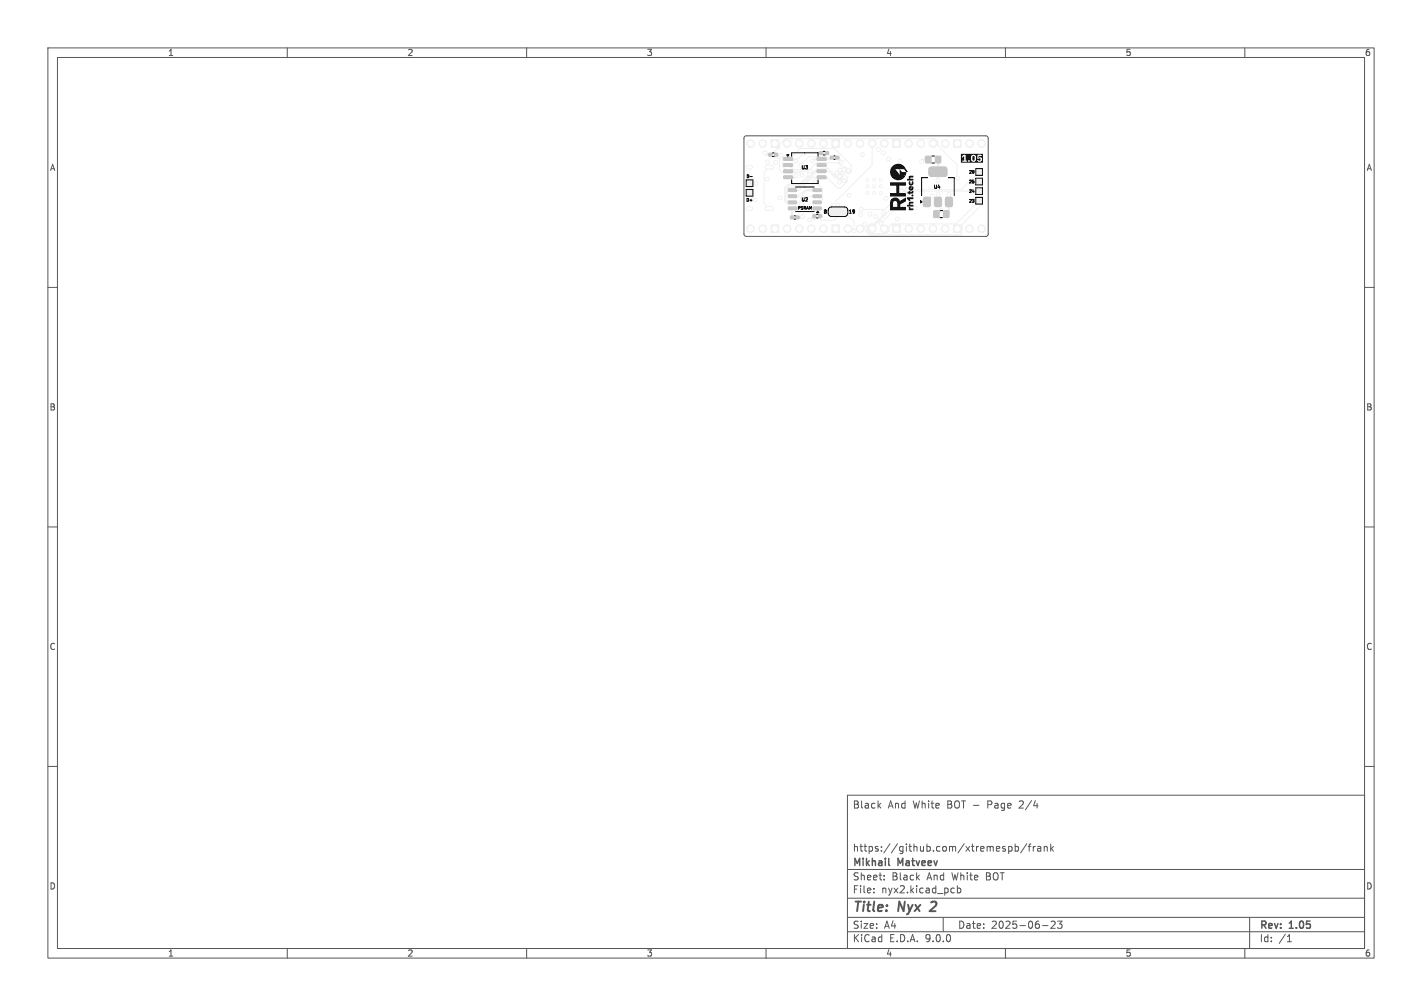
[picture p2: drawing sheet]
<svg xmlns="http://www.w3.org/2000/svg" width="297mm" height="210mm" viewBox="0 0 297 210" stroke-linecap="round" stroke-linejoin="round" font-family="sans-serif">
<g fill="#f0f0f0" stroke="#f0f0f0" stroke-width=".21">
<path d="M161 29.2h1.6v1.6h-1.6z"/>
<path d="M173.7 29.2h1.6v1.6h-1.6z"/>
<path d="M186.4 29.2h1.6v1.6h-1.6z"/>
<path d="M199.1 29.2h1.6v1.6h-1.6z"/>
<path d="M199.1 46.9h1.6v1.6h-1.6z"/>
<path d="M186.4 46.9h1.6v1.6h-1.6z"/>
<path d="M173.7 46.9h1.6v1.6h-1.6z"/>
<path d="M161 46.9h1.6v1.6h-1.6z"/>
<path d="M195.4 32.6h1.1v1.4h-1.1z"/>
<path d="M193.4 32.6h1v1.4h-1z"/>
<path d="M204 41.4h1v1h-1z"/>
<path d="M204 39.4h1v1h-1z"/>
<path d="M204 37.4h1v1h-1z"/>
<path d="M204 35.4h1v1h-1z"/>
<path d="M172.4 31.7h.6v.5h-.6z"/>
<path d="M171.2 31.7h.6v.5h-.6z"/>
<path d="M165.1 45.1h.7v.6h-.7z"/>
<path d="M166.2 45.1h.7v.6h-.7z"/>
<path d="M169.8 43.2h1.7v.5l-1.6 .1z"/>
<path d="M169.8 42l1.7-.1v.5l-1.6 .1z"/>
<path d="M169.8 40.7h1.7v.5l-1.6 .1z"/>
<path d="M169.8 39.4h1.7v.5l-1.6 .1z"/>
<path d="M164.7 39.4h1.6l.1 .5-1.7 .1z"/>
<path d="M164.7 40.7h1.6l.1 .5-1.7 .1z"/>
<path d="M164.7 42l1.6-.1 .1 .5-1.7 .1z"/>
<path d="M164.7 43.2h1.6l.1 .5-1.7 .1z"/>
<path d="M160.6 32h.6v.6h-.6z"/>
<path d="M161.8 32h.6v.6h-.6z"/>
<path d="M171 44.9h.6v.5h-.6z"/>
<path d="M169.8 44.9h.6v.5h-.6z"/>
<path d="M163.7 32.9h1.8v.5l-1.8 .1z"/>
<path d="M163.7 34.2h1.8v.5l-1.8 .1z"/>
<path d="M163.7 35.5l1.8-.1v.5l-1.8 .1z"/>
<path d="M163.7 36.7h1.8v.5l-1.8 .1z"/>
<path d="M170.7 36.7h1.8v.5l-1.8 .1z"/>
<path d="M170.7 35.5l1.8-.1v.5l-1.8 .1z"/>
<path d="M170.7 34.2h1.8v.5l-1.8 .1z"/>
<path d="M170.7 32.9h1.8v.5l-1.8 .1z"/>
<path d="M173.4 32.6h.7v.6h-.7z"/>
<path d="M174.5 32.6h.7v.6h-.7z"/>
<path d="M173.4 43.6l.9-.1v1.5l-.6-.1-.4-.1-.1-.9z"/>
<path d="M174.5 43.5h1v1.5h-1z"/>
<path d="M175.8 43.5h.7l.3 .3v.7l-.3 .4-.7 .1z"/>
<path d="M197.1 44h1.1v1.4h-1.1z"/>
<path d="M195.1 44h1v1.4h-1z"/>
<path d="M156.1 39.8h1v1h-1z"/>
<path d="M156.1 37.8h1v1h-1z"/>
<path d="M192.9 41.3l.3-.1h.9l.2 .1 .1 1.5-.2 .3-1 .1-.3-.2z"/>
<path d="M195.2 41.3l.3-.1h.9l.2 .1 .1 1.5-.2 .3-1 .1-.3-.2z"/>
<path d="M194.1 35l.4-.1h3l.3 .3-.1 1.4-.4 .3-3-.1-.3-.4v-1.2z"/>
<path d="M197.5 41.3l.3-.1h.9l.2 .1 .1 1.5-.2 .3-1 .1-.3-.2z"/>
<circle cx="181.2" cy="37.5" r=".3"/>
<circle cx="182.6" cy="37.5" r=".3"/>
<circle cx="183.9" cy="37.5" r=".3"/>
<circle cx="181.2" cy="38.9" r=".3"/>
<circle cx="182.6" cy="38.9" r=".3"/>
<circle cx="183.9" cy="38.9" r=".3"/>
<circle cx="181.2" cy="40.3" r=".3"/>
<circle cx="182.6" cy="40.3" r=".3"/>
<circle cx="183.9" cy="40.3" r=".3"/>
<circle cx="156.8" cy="30" r=".8"/>
<circle cx="159.3" cy="30" r=".8"/>
<circle cx="164.4" cy="30" r=".8"/>
<circle cx="166.9" cy="30" r=".8"/>
<circle cx="169.5" cy="30" r=".8"/>
<circle cx="172" cy="30" r=".8"/>
<circle cx="177.1" cy="30" r=".8"/>
<circle cx="179.6" cy="30" r=".8"/>
<circle cx="182.2" cy="30" r=".8"/>
<circle cx="184.7" cy="30" r=".8"/>
<circle cx="189.8" cy="30" r=".8"/>
<circle cx="192.3" cy="30" r=".8"/>
<circle cx="194.9" cy="30" r=".8"/>
<circle cx="197.4" cy="30" r=".8"/>
<circle cx="202.5" cy="30" r=".8"/>
<circle cx="205" cy="30" r=".8"/>
<circle cx="205" cy="47.7" r=".8"/>
<circle cx="202.5" cy="47.7" r=".8"/>
<circle cx="197.4" cy="47.7" r=".8"/>
<circle cx="194.9" cy="47.7" r=".8"/>
<circle cx="192.3" cy="47.7" r=".8"/>
<circle cx="189.8" cy="47.7" r=".8"/>
<circle cx="184.7" cy="47.7" r=".8"/>
<circle cx="182.2" cy="47.7" r=".8"/>
<circle cx="179.6" cy="47.7" r=".8"/>
<circle cx="177.1" cy="47.7" r=".8"/>
<circle cx="172" cy="47.7" r=".8"/>
<circle cx="169.5" cy="47.7" r=".8"/>
<circle cx="166.9" cy="47.7" r=".8"/>
<circle cx="164.4" cy="47.7" r=".8"/>
<circle cx="159.3" cy="47.7" r=".8"/>
<circle cx="156.8" cy="47.7" r=".8"/>
<circle cx="162.9" cy="41.3" r=".4"/>
<circle cx="198.2" cy="40.6" r=".4"/>
<circle cx="160.2" cy="37.4" r=".4"/>
<circle cx="175.8" cy="33.9" r=".4"/>
<circle cx="180.1" cy="32.3" r=".4"/>
<circle cx="162" cy="33.9" r=".4"/>
<circle cx="194.7" cy="40.9" r=".4"/>
<circle cx="183.5" cy="31.2" r=".4"/>
<circle cx="167.2" cy="40.8" r=".4"/>
<circle cx="187.4" cy="45.7" r=".4"/>
<circle cx="167.6" cy="45.2" r=".4"/>
<circle cx="175" cy="42.8" r=".4"/>
<circle cx="175.3" cy="38" r=".4"/>
<circle cx="192.5" cy="33.7" r=".4"/>
<circle cx="191.1" cy="43.4" r=".4"/>
<circle cx="196.6" cy="43.9" r=".4"/>
<circle cx="182.9" cy="45.2" r=".4"/>
<circle cx="189.4" cy="39.6" r=".4"/>
<circle cx="166.3" cy="36.7" r=".4"/>
<circle cx="181.7" cy="44.7" r=".4"/>
<circle cx="176.3" cy="37.7" r=".4"/>
<circle cx="195.9" cy="37.7" r=".4"/>
<circle cx="185.1" cy="41.4" r=".4"/>
<circle cx="184.5" cy="31.9" r=".4"/>
<circle cx="177.3" cy="40.8" r=".4"/>
<circle cx="185.6" cy="33.2" r=".4"/>
<circle cx="169.1" cy="45.9" r=".4"/>
<circle cx="195.9" cy="40.6" r=".4"/>
<circle cx="167.4" cy="42.7" r=".4"/>
<circle cx="159.8" cy="31.9" r=".4"/>
<circle cx="179.8" cy="44.8" r=".4"/>
<circle cx="160.3" cy="33.8" r=".4"/>
<circle cx="188" cy="33.6" r=".4"/>
<circle cx="169.7" cy="33.6" r=".4"/>
<circle cx="167.2" cy="34.5" r=".4"/>
<circle cx="200" cy="37.2" r=".4"/>
<circle cx="167.5" cy="36.5" r=".4"/>
<circle cx="166.2" cy="33.6" r=".4"/>
<circle cx="163.1" cy="32.4" r=".4"/>
<circle cx="175.4" cy="36.8" r=".4"/>
<circle cx="169.3" cy="35.7" r=".4"/>
<circle cx="177.2" cy="35.6" r=".4"/>
<circle cx="170.2" cy="37.8" r=".4"/>
<circle cx="176.3" cy="35.4" r=".4"/>
<circle cx="175.4" cy="35.5" r=".4"/>
<circle cx="174.8" cy="36.2" r=".4"/>
<circle cx="157.7" cy="41.7" r=".4"/>
<circle cx="157.9" cy="38.3" r=".4"/>
<circle cx="188.2" cy="39.9" r=".4"/>
<circle cx="178.4" cy="48.2" r=".4"/>
<circle cx="184" cy="46.6" r=".4"/>
<circle cx="184.5" cy="44.4" r=".4"/>
<circle cx="179.9" cy="43.7" r=".4"/>
<circle cx="180.6" cy="46.8" r=".4"/>
</g>
<path d="M156.2 34.9h.6M160.1 34.9h1.1M156.2 43.5h.6M160.1 43.5h1.1" fill="none" stroke="#f0f0f0" stroke-width="1"/>
<g fill="none" stroke="#f0f0f0" stroke-width=".5">
<path d="M159.8 31.9l.4 .4h.7M166.3 36.7l-.3 .3h-1.4M170.7 39.7h-2.4l-1.1 1.1M173.7 32.9l-.3 .3h-3.3l-.4 .4M174.9 32.9l.9 1M193.9 33.3h-1l-.4 .4M195.9 35.9v1.8M195.9 33.3v2.5M165.5 43.5h1.5M167.4 42.7v.4M167.6 45.2l-.2 .2h-.8M170.1 45.7h-.8l-.2 .2"/>
<path d="M170.1 45.7h.1M170.1 45.1v.6M194.7 40.9l-1.1 1.1M195.9 40.6v1.6M196.6 43.9l-.8 .8M198.2 40.6v4l-.6 .6"/>
</g>
<path d="M165.5 43.5l-.1 1.9" fill="none" stroke="#f0f0f0" stroke-width=".6"/>
<g fill="none" stroke="#f0f0f0" stroke-width=".21">
<path d="M160.7 34.9l-1.1 1.1v6.4l1.1 1.1M162.1 32.3l1 .1M164.6 35.7h3.9l.2 .2v.8M164.8 34.5l.9 .9h3.4l1.6-1.4h4.3l.9 .8h.7l.6 .6v.2M166.9 38.5h-2.4l-.7 .6v2.8l.9 .8h1.7l1.8-1.7h2.5M166.9 38.5h.1M167.5 36.5l-.5-.5h-1.2l-.2 .2h-1.9l-.8-.8v-2.4h-1l-.4-.4v-.8l.9-.8h.4v-.9l1.2-1.1h31.3l.6 .5v.9l4 4v2.7l.1 .1M167.6 37.8h.1M168.7 36.7h.1M168.7 36.7l-1.8 1.8M169.7 37l-2.7 2.7h-1.5M169.7 37h.1"/>
<path d="M170.2 37.8l1.6 1.6v2.6l-.2 .2h-.9M171.5 31.8h-2.8l-.7 .6h-.6l-1.2 1.2-.4-.4h-1.2M172.3 34.5l2.3 2.3h.8M172.7 31.8v.6l-.2 .3h-3.5l-1.8 1.8M173 35.2h-2.4l-3.5 3.6h-2.5l-.4 .5v2.4l.5 .5h.8M174.8 36.2h.8l.4 .4v.5l-.3 .3-1.1-.2-1.5-1.5h-2.6l-3.4 3.5h-2.4l-.2 .2v1.4l.2 .2h.8M175.4 35.5l1.5 1.5v.9l-1.2 1.3h-.8l-2.2-2.2h-3M176.3 35.4v.2l.6 .6h.5l.4-.3v-1.4l-3.5-3.5h-7.1l-1.7 1.7h-1.8l-.2 .2v1.9l.9 .9M182.2 30v4.4l-8.5 8.5v1.3M187.7 39.6h.1M187.8 39.9v2.1l-5.6 5.6M187.8 39.9h.1"/>
<path d="M187.8 39.9h.4M204.5 39.9h-13.8l-6.7 6.7M204.5 35.9l-3.7 3.7h-10.2l-.6 .6h-.8l-.7-.9h-.5l-.5 .5v1.2l-2.7 2.7h-4.9M204.5 37.9l.7 .7v4l-4.3 4.3v1.8l-.3 .3h-19l-.9-.9v-1.1M170.7 43.5l.6 .6v1.6l.3 .3h2.6l.8-.8v-1M176.3 44.2l2.1 2.1v1.9M184.5 44.4h.1M204.5 41.9l-4.8 4.8h-13.4l-.6 .6v.9l-.6 .5h-3.3l-.6-.5v-.9l.6-.6h.8l1.9-1.9v-.4"/>
</g>
<path d="M156.6 38.3h1.3M156.6 40.6l1.1 1.1" fill="none" stroke="#f0f0f0" stroke-width=".3"/>
<g fill="#fff" stroke="#fff" stroke-width=".21">
<circle cx="162.9" cy="41.3" r=".2"/>
<circle cx="198.2" cy="40.6" r=".2"/>
<circle cx="160.2" cy="37.4" r=".2"/>
<circle cx="175.8" cy="33.9" r=".2"/>
<circle cx="180.1" cy="32.3" r=".2"/>
<circle cx="162" cy="33.9" r=".2"/>
<circle cx="194.7" cy="40.9" r=".2"/>
<circle cx="183.5" cy="31.2" r=".2"/>
<circle cx="167.2" cy="40.8" r=".2"/>
<circle cx="187.4" cy="45.7" r=".2"/>
<circle cx="167.6" cy="45.2" r=".2"/>
<circle cx="175" cy="42.8" r=".2"/>
<circle cx="175.3" cy="38" r=".2"/>
<circle cx="192.5" cy="33.7" r=".2"/>
<circle cx="191.1" cy="43.4" r=".2"/>
<circle cx="196.6" cy="43.9" r=".2"/>
<circle cx="182.9" cy="45.2" r=".2"/>
<circle cx="189.4" cy="39.6" r=".2"/>
<circle cx="166.3" cy="36.7" r=".2"/>
<circle cx="181.7" cy="44.7" r=".2"/>
<circle cx="176.3" cy="37.7" r=".2"/>
<circle cx="195.9" cy="37.7" r=".2"/>
<circle cx="185.1" cy="41.4" r=".2"/>
<circle cx="184.5" cy="31.9" r=".2"/>
<circle cx="177.3" cy="40.8" r=".2"/>
<circle cx="185.6" cy="33.2" r=".2"/>
<circle cx="169.1" cy="45.9" r=".2"/>
<circle cx="195.9" cy="40.6" r=".2"/>
<circle cx="167.4" cy="42.7" r=".2"/>
<circle cx="159.8" cy="31.9" r=".2"/>
<circle cx="179.8" cy="44.8" r=".2"/>
<circle cx="160.3" cy="33.8" r=".2"/>
<circle cx="188" cy="33.6" r=".2"/>
<circle cx="169.7" cy="33.6" r=".2"/>
<circle cx="167.2" cy="34.5" r=".2"/>
<circle cx="200" cy="37.2" r=".2"/>
<circle cx="167.5" cy="36.5" r=".2"/>
<circle cx="166.2" cy="33.6" r=".2"/>
<circle cx="163.1" cy="32.4" r=".2"/>
<circle cx="175.4" cy="36.8" r=".2"/>
<circle cx="169.3" cy="35.7" r=".2"/>
<circle cx="177.2" cy="35.6" r=".2"/>
<circle cx="170.2" cy="37.8" r=".2"/>
<circle cx="176.3" cy="35.4" r=".2"/>
<circle cx="175.4" cy="35.5" r=".2"/>
<circle cx="174.8" cy="36.2" r=".2"/>
<circle cx="157.7" cy="41.7" r=".2"/>
<circle cx="157.9" cy="38.3" r=".2"/>
<circle cx="188.2" cy="39.9" r=".2"/>
<circle cx="178.4" cy="48.2" r=".2"/>
<circle cx="184" cy="46.6" r=".2"/>
<circle cx="184.5" cy="44.4" r=".2"/>
<circle cx="179.9" cy="43.7" r=".2"/>
<circle cx="180.6" cy="46.8" r=".2"/>
<circle cx="181.2" cy="37.5" r=".12"/>
<circle cx="182.6" cy="37.5" r=".12"/>
<circle cx="183.9" cy="37.5" r=".12"/>
<circle cx="181.2" cy="38.9" r=".13"/>
<circle cx="182.6" cy="38.9" r=".12"/>
<circle cx="183.9" cy="38.9" r=".13"/>
<circle cx="181.2" cy="40.3" r=".12"/>
<circle cx="182.6" cy="40.3" r=".12"/>
<circle cx="183.9" cy="40.3" r=".12"/>
<circle cx="160.2" cy="42.1" r=".32"/>
<circle cx="160.2" cy="36.3" r=".32"/>
<circle cx="156.8" cy="30" r=".5"/>
<circle cx="159.3" cy="30" r=".5"/>
<circle cx="161.8" cy="30" r=".5"/>
<circle cx="164.4" cy="30" r=".5"/>
<circle cx="166.9" cy="30" r=".5"/>
<circle cx="169.5" cy="30" r=".5"/>
<circle cx="172" cy="30" r=".5"/>
<circle cx="174.5" cy="30" r=".5"/>
<circle cx="177.1" cy="30" r=".5"/>
<circle cx="179.6" cy="30" r=".5"/>
<circle cx="182.2" cy="30" r=".5"/>
<circle cx="184.7" cy="30" r=".5"/>
<circle cx="187.2" cy="30" r=".5"/>
<circle cx="189.8" cy="30" r=".5"/>
<circle cx="192.3" cy="30" r=".5"/>
<circle cx="194.9" cy="30" r=".5"/>
<circle cx="197.4" cy="30" r=".5"/>
<circle cx="199.9" cy="30" r=".5"/>
<circle cx="202.5" cy="30" r=".5"/>
<circle cx="205" cy="30" r=".5"/>
<circle cx="205" cy="47.7" r=".5"/>
<circle cx="202.5" cy="47.7" r=".5"/>
<circle cx="199.9" cy="47.7" r=".5"/>
<circle cx="197.4" cy="47.7" r=".5"/>
<circle cx="194.9" cy="47.7" r=".5"/>
<circle cx="192.3" cy="47.7" r=".5"/>
<circle cx="189.8" cy="47.7" r=".5"/>
<circle cx="187.2" cy="47.7" r=".5"/>
<circle cx="184.7" cy="47.7" r=".5"/>
<circle cx="182.2" cy="47.7" r=".5"/>
<circle cx="179.6" cy="47.7" r=".5"/>
<circle cx="177.1" cy="47.7" r=".5"/>
<circle cx="174.5" cy="47.7" r=".5"/>
<circle cx="172" cy="47.7" r=".5"/>
<circle cx="169.5" cy="47.7" r=".5"/>
<circle cx="166.9" cy="47.7" r=".5"/>
<circle cx="164.4" cy="47.7" r=".5"/>
<circle cx="161.8" cy="47.7" r=".5"/>
<circle cx="159.3" cy="47.7" r=".5"/>
<circle cx="156.8" cy="47.7" r=".5"/>
</g>
<path d="M156.2 34.9h.6M160.1 34.9h1.1M156.2 43.5h.6M160.1 43.5h1.1" fill="none" stroke="#fff" stroke-width=".6"/>
<g fill="#c4c4c4" stroke="#c4c4c4" stroke-width=".21">
<path d="M195.4 32.6h1.1v1.4h-1.1z"/>
<path d="M193.4 32.6h1v1.4h-1z"/>
<path d="M172.4 31.7h.6v.5h-.6z"/>
<path d="M171.2 31.7h.6v.5h-.6z"/>
<path d="M165.1 45.1h.7v.6h-.7z"/>
<path d="M166.2 45.1h.7v.6h-.7z"/>
<path d="M169.8 43.2h1.7v.5l-1.6 .1z"/>
<path d="M169.8 42l1.7-.1v.5l-1.6 .1z"/>
<path d="M169.8 40.7h1.7v.5l-1.6 .1z"/>
<path d="M169.8 39.4h1.7v.5l-1.6 .1z"/>
<path d="M164.7 39.4h1.6l.1 .5-1.7 .1z"/>
<path d="M164.7 40.7h1.6l.1 .5-1.7 .1z"/>
<path d="M164.7 42l1.6-.1 .1 .5-1.7 .1z"/>
<path d="M164.7 43.2h1.6l.1 .5-1.7 .1z"/>
<path d="M160.6 32h.6v.6h-.6z"/>
<path d="M161.8 32h.6v.6h-.6z"/>
<path d="M171 44.9h.6v.5h-.6z"/>
<path d="M169.8 44.9h.6v.5h-.6z"/>
<path d="M163.7 32.9h1.8v.5l-1.8 .1z"/>
<path d="M163.7 34.2h1.8v.5l-1.8 .1z"/>
<path d="M163.7 35.5l1.8-.1v.5l-1.8 .1z"/>
<path d="M163.7 36.7h1.8v.5l-1.8 .1z"/>
<path d="M170.7 36.7h1.8v.5l-1.8 .1z"/>
<path d="M170.7 35.5l1.8-.1v.5l-1.8 .1z"/>
<path d="M170.7 34.2h1.8v.5l-1.8 .1z"/>
<path d="M170.7 32.9h1.8v.5l-1.8 .1z"/>
<path d="M173.4 32.6h.7v.6h-.7z"/>
<path d="M174.5 32.6h.7v.6h-.7z"/>
<path d="M197.1 44h1.1v1.4h-1.1z"/>
<path d="M195.1 44h1v1.4h-1z"/>
<path d="M192.9 41.3l.3-.1h.9l.2 .1 .1 1.5-.2 .3-1 .1-.3-.2z"/>
<path d="M195.2 41.3l.3-.1h.9l.2 .1 .1 1.5-.2 .3-1 .1-.3-.2z"/>
<path d="M194.1 35l.4-.1h3l.3 .3-.1 1.4-.4 .3-3-.1-.3-.4v-1.2z"/>
<path d="M197.5 41.3l.3-.1h.9l.2 .1 .1 1.5-.2 .3-1 .1-.3-.2z"/>
</g>
<g fill="#000">
<path d="M185.9 38h3.3v.8h-1.4v1.5h1.4v.7h-3.3v-.7h1.3v-1.5h-1.3zM186.4 34.7l.7-.4a1.75 1.75 0 0 1 2.2 1.1l.4 .5h-.4l-.5-.6h-1.8l.9 1.2v-.6l.8 1.1-.8-1.1h.5l.7 .9-.9 .7-1 .1-.8-.5-.4-.7v-.9zM187.9 35.3l.5 .6h-.5zM188.4 35.9h.9l-.2 .9zM189.9 38.9l.5-.1v.6l.1-.4 .2-.1 .1 .5h-.6v-.3l-.1 .2 .7 .1a.5 .5 0 0 1-.8 .3 .5 .5 0 0 1-.1-.8zM189.9 36.8l.9-.1v.3h-.6l-.1 .2 .1 .1h.6v.4h-1.3v-.4h.4zM189.9 37.8l.3 .2a.19 .19 0 0 0-.1 .3 .19 .19 0 0 0 .3 0 .19 .19 0 0 0 0-.3l.2-.2a.52 .52 0 0 1 .1 .8 .52 .52 0 0 1-.8 0 .52 .52 0 0 1 0-.8zM200.7 32.1h4.6v1.2h-.2a.41 .41 0 0 0-.3-.5 .41 .41 0 0 0-.4 .2v-.4h.7v-.3h-.9l-.1 .7h-.2a.61 .61 0 0 0-.7-.7 .61 .61 0 0 0-.4 .9l.1 .4-.5-.2-.7 .1v-1.2h-.5l-.3 .5 .2 .1 .3-.4v1h-.4v.3h1v-.3h.2a.19 .19 0 0 0 .1 .3 .19 .19 0 0 0 .3-.2h.3a.58 .58 0 0 0 .7 .1 .58 .58 0 0 0 .3-.7l.5 .2a.27 .27 0 0 1 .4 0 .27 .27 0 0 1-.2 .4 .27 .27 0 0 1-.3-.3l-.2 .2a.58 .58 0 0 0 .6 .3 .58 .58 0 0 0 .4-.5h.2v.7h-4.6zM203.2 32.6l.3 .1v.6l-.1 .2-.3-.1zM186.2 41.5l.5-.2h.6l.4 .2 .2 .5 1.3-.8v.8l-.8 .5h-1l-.2-.5h-.5l-.2 .4v.8h.9v-.7h1l-.4 .2v.5h1.2v.7h-3.3v-1.7zM189.8 43.2h.3l.1 .3h.6v.4h-1l.1-.4zM189.9 42.2l.9-.1v.4h-.6l-.1 .1 .1 .2h.6v.3h-1.3v-.3h.4z"/>
<path d="M189.5 41.2h1.3v.4h-.8l.2 .2-.3 .2-.4-.5zM189.6 40.1h.2v-.2l.6 .2 .3-.3 .1 .3-.1 .3-.9 .2v-.2h-.2z"/>
<circle cx="190.6" cy="40.8" r=".21"/>
</g>
<g fill="none" stroke="#000" stroke-width=".21">
<path d="M155.9 37.6h1.4v1.4h-1.4zM155.9 39.6h1.4v1.4h-1.4zM156.7 36.9h.4M161.3 31.9h.4M161.3 32.7h.4M165.3 32.6v-.7h5.6v.7M165.3 37.6v.7h5.6v-.7M166.2 39h3.9M172 31.6h.3M172 32.4h.3M174.2 32.5h.2M174.2 33.3h.2"/>
<path d="M193.8 37.1h-1.3v3.8M194.6 32.6h.6M194.6 34h.6M198.1 37.1h1.2v3.8M203.8 35.2h1.4v1.4h-1.4zM203.8 37.2h1.4v1.4h-1.4zM203.8 39.2h1.4v1.4h-1.4zM165.9 45h.2M165.9 45.8h.2M166.2 44.2h3.9M170.5 44.7h.4M170.5 45.5h.4"/>
<path d="M173.6 45.2h2.8M173.6 43.2h2.8M173.7 43.2a.7 .7 0 0 0-.7 .7v.6a.7 .7 0 0 0 .7 .7M176.4 43.2a.7 .7 0 0 1 .7 .7M177.1 44.5a.7 .7 0 0 1-.7 .7M196.3 44h.6M196.3 45.4h.6M203.8 41.2h1.4v1.4h-1.4z"/>
</g>
<path d="M164.3 32.3h.5l-.2 .3zM170.8 44.1l.2 .3h-.4zM192.3 41.9l.3 .2-.3 .3z" fill="#000" stroke="#000" stroke-width=".21"/>
<g fill="none" stroke="#575757" stroke-width=".21">
<path d="M10 10h277v190h-277zM12 12h273v186h-273zM60 10v2M110 10v2M160 10v2M210 10v2M260 10v2M155.5 28.5l.4-.1h50.2l.3 .5v20.1l-.5 .4-50.2-.1-.3-.4v-20zM10 60h2M285 60h2M10 110h2M285 110h2"/>
<path d="M10 160h2M177 166h108v32h-108zM183.5 168.1l.5 .6M184 167.7l-.6 .6M210.7 176.8l.4-.1 .3 .3-.2 .6h-.5M212 176.8l.5-.1 .2 .3-.1 .6h-.6M212 176.2v1.5M214.5 176.1l-1.3 2M214.7 176.7h.6M215.3 176.2l-.3 .2v1.3M215.8 176.7v1M216.2 176.7l-.4 .3"/>
<path d="M216.7 176.8h.6l.1 .9M217.4 177.1h-.5l-.2 .2 .2 .4 .5-.1M218.1 176.8l.2-.1 .4 .1v.9M218.1 176.7v1M219.5 176.2v1.5M219.6 177.1l.4 .6M220 176.7l-.5 .6M285 160h2M60 198v2M110 198v2M160 198v2M177 194.5h108"/>
<path d="M177 191.5h108M177 187.5h108M177 181.5h108M182.5 186.3v.1M182.5 185.5v.1M184.7 183.6v.1M184.7 182.8v.1M197 191.5v3M198.9 185.4l.4 .1M199.3 186.3l-.4 .1M200 185.5l.4-.1 .3 .3-.2 .6h-.5M200 184.9v1.5"/>
<path d="M210 198v2M217.7 193.2h1.2M219.5 192.4l.6-.1 .3 .4-.9 1.1h.9M220.9 192.3h.9l-.5 .6 .4 .1v.7l-.2 .1-.6-.1M260 198v2M261 191.5v6.5M268.9 196.6h.8M269 195.5l.3-.4v1.5"/>
</g>
<path d="M195.4 189.1l-1.2 1.1h1.2" fill="none" stroke="#575757" stroke-width=".4"/>
<path d="M185.6 180.5l.2 .2" fill="none" stroke="#575757" stroke-width=".3"/>
<g font-size="2.8" fill="#575757">
<text x="178" y="190.9">Title:</text>
<text x="187.7" y="190.9">Nyx</text>
<text x="195.2" y="190.9">2</text>
</g>
<g font-size="2.1" fill="#575757">
<text x="178" y="169">Black</text>
<text x="185.4" y="169">And</text>
<text x="190.7" y="169">White</text>
<text x="198" y="169">BOT -</text>
<text x="206.6" y="169">Page</text>
<text x="213.4" y="169">2/4</text>
<text x="178" y="178">https://github.com/xtremespb/frank</text>
<text x="178" y="184">Sheet:</text>
<text x="178" y="181.2">Mikhail</text>
<text x="186.2" y="184">Black</text>
<text x="187.6" y="181.2">Matveev</text>
<text x="193.7" y="184">And</text>
<text x="199" y="184">White</text>
<text x="206.2" y="184">BOT</text>
<text x="178" y="186.7">File:</text>
<text x="184.1" y="186.7">nyx2.kicad_pcb</text>
<text x="178" y="196.9">KiCad</text>
<text x="178" y="194.1">Size:</text>
<text x="184.7" y="194.1">A4</text>
<text x="185.7" y="196.9">E.D.A.</text>
<text x="193.3" y="196.9">9.0.0</text>
<text x="200" y="194.1">Date:</text>
<text x="207" y="194.1">2025-06-23</text>
<text x="263" y="194.3">Rev:</text>
<text x="263" y="196.9">Id:</text>
<text x="267.1" y="196.9">/1</text>
<text x="269.4" y="194.3">1.05</text>
</g>
<g font-size="1.8" fill="#575757">
<text x="35" y="11.9">1</text>
<text x="85" y="11.9">2</text>
<text x="135" y="11.9">3</text>
<text x="185" y="11.9">4</text>
<text x="235" y="11.9">5</text>
<text x="285" y="11.9">6</text>
<text x="10.3" y="35.9">A</text>
<text x="285.4" y="35.9">A</text>
<text x="10.3" y="85.9">B</text>
<text x="285.3" y="85.9">B</text>
<text x="10.3" y="135.9">C</text>
<text x="285.3" y="135.9">C</text>
<text x="10.3" y="185.9">D</text>
<text x="285.3" y="185.9">D</text>
<text x="35" y="199.9">1</text>
<text x="85" y="199.9">2</text>
<text x="135" y="199.9">3</text>
<text x="185" y="199.9">4</text>
<text x="235" y="199.9">5</text>
<text x="285" y="199.9">6</text>
</g>
<g font-size="1">
<text x="167.3" y="35.5">U3</text>
<text x="194.9" y="39.6">U4</text>
<text x="167.3" y="42.2">U2</text>
<text x="171.9" y="44.8">8</text>
<text x="177.2" y="44.8">19</text>
</g>
<g font-size=".8">
<text x="155.9" y="37.2">D-</text>
<text x="202.4" y="38.3">25</text>
<text x="202.4" y="36.3">29</text>
<text x="202.4" y="40.3">24</text>
<text x="155.8" y="42.2">D+</text>
<text x="166.6" y="43.8">PSRAM</text>
<text x="202.4" y="42.4">23</text>
</g>
</svg>
